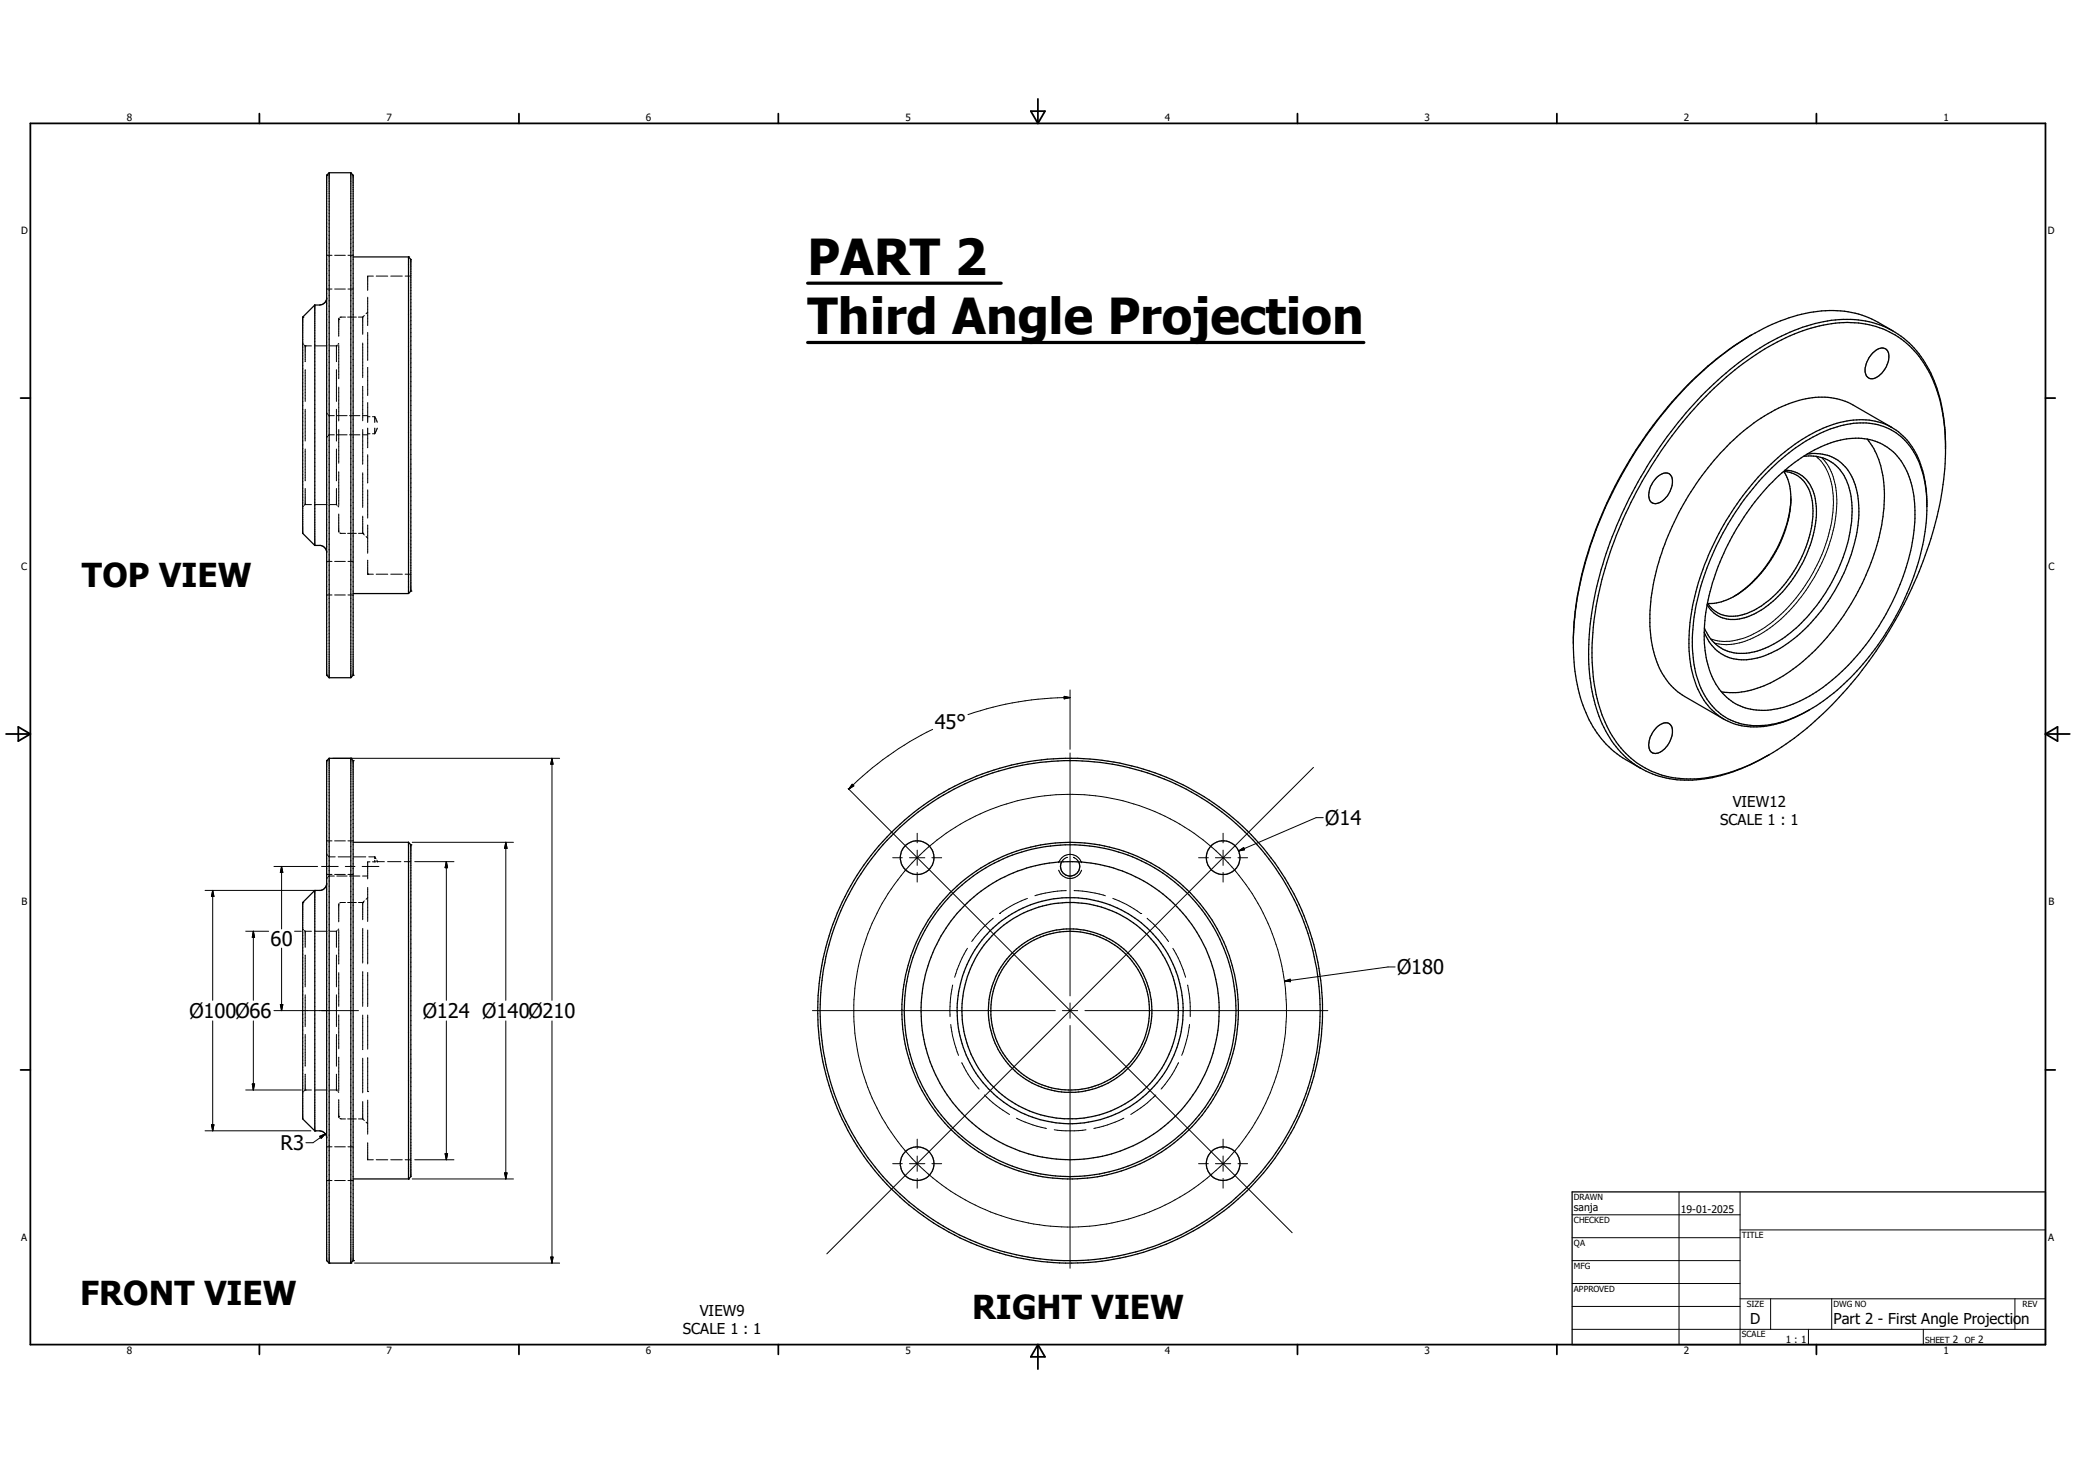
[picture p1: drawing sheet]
<svg xmlns="http://www.w3.org/2000/svg" width="297mm" height="210mm" viewBox="0 0 297 210" stroke-linecap="round" stroke-linejoin="round" font-family="sans-serif">
<g fill="none" stroke="#000" stroke-width=".14">
<path d="M46.7 36.5h.8M47.9 36.5h1.5M49.8 36.5h.7M52.6 39.5v2M52.6 39.5h.8M53.8 39.5h1.7M55.9 39.5h1.7M58 39.5h.8M43.3 49.1l.1 .2M43.5 49.4l.2 .1M43.7 49.5h.1M43.7 49.5v2.2"/>
<path d="M43.7 52.9v4.5M43.7 58.5v4.6M43.7 49.5h.9M45 49.5h1.8M46.7 59.1l.2 .1M46.7 41.4h.8M47 59.3l.1 .2h.7M47.2 49.5h.9M47.9 41.4h1.5M48.1 49.5h.1M48.1 49.5v2.2M48.1 52.9v4.5"/>
<path d="M48.1 58.5v4.6M48.2 59.5h1.5M48.2 49.4l-.1 .1M48.5 45.7h.1M48.5 49.3v4.9M48.5 55.4v4.8M48.5 49.1l-.1 .2M48.5 45.5v2.6M48.5 45.5h.1M49.4 45.4h-.8M49.7 45.4h1.3M49.8 41.4h.7"/>
<path d="M50 59.5h1.5M51.3 45.4h.6M51.9 59.5h.7M51.9 45.4v2.4M51.9 49.1v4.9M51.9 55.3v4.9M52.1 45.1l-.2 .3M52.6 42.5v4.1M52.6 47.6v4M52.6 52.6v4M52.6 57.6v2.8M52.6 59.6h.3"/>
<path d="M52.6 44.7l-.2 .2M53.3 59.6h.3M53.6 59.6v.8M53.6 59.6l.4 .8M43.4 72.4l-.1 .1M43.7 64.2v4.6M43.7 69.9v2.3M43.7 72.2l-.2 .1M43.7 72.2h.9M45 72.2h1.8M46.9 62.4l-.2 .2M47.2 72.2h.9"/>
<path d="M47.8 62.2h-.7l-.1 .1M48.1 64.2v4.6M48.1 69.9v2.3M48.1 72.2l.1 .1M48.2 62.2h1.5M48.4 72.4l.1 .1M48.5 61.4v4.9M48.5 67.5v4.8M48.5 73.5v2.6M48.5 76.1h.1M48.6 76.3h.8M49.7 76.3h1.3"/>
<path d="M50 62.2h1.5M51.3 76.3h.6M51.9 62.2h.7M51.9 76.3h.1M51.9 61.4v5M51.9 67.6v5M51.9 73.8v2.5M51.9 76.3l.2 .2M52.4 76.8l.2 .2M52.6 61.2v2.9M52.6 65.1v4M52.6 70.1v4"/>
<path d="M52.6 75.1v4.1M52.6 62.1h.3M53.3 62.1h.3M53.6 61.2v.9M54 61.2l-.4 .9M259.8 65.3a7.2 7.2 0 0 1 2.3 4.4 19.2 19.2 0 0 1-2.4 11.6 21.3 21.3 0 0 1-9.2 9.6 7.3 7.3 0 0 1-5.8 .5M260.6 65.5a8.5 8.5 0 0 1 2.2 6.5 24.3 24.3 0 0 1-10.8 18.6 9 9 0 0 1-6.7 1.4M46.7 80.3h.8M46.7 85.1h.8M47.9 80.3h1.5M47.9 85.1h1.5M49.8 80.3h.7"/>
<path d="M49.8 85.1h.7M52.6 82.1h.1M52.6 80.1v2M52.6 82.1h.8M53.8 82.1h1.7M55.9 82.1h1.7M58 82.1h.8M152.3 99.6l.8 .2-.8 .2zM153.1 98.7v8.5M153.1 99.8a45 45 0 0 0-14.6 2.4M47.6 108.5h32.5M79 108.5v34.6"/>
<path d="M79 108.5l.1 .8h-.3zM121.3 112.8l63.6 63.6M121.9 112.2l.3 .2-.8 .5zM131.2 119.2v1.4M133.4 104.3a45.8 45.8 0 0 0-12 8.6M153.1 107.7v34.8M175 119.2v1.4M187.9 109.8l-69.6 69.6M189.3 117h-1l-11.1 4.7M29.3 127.4h15.9M30.4 127.4v15.7M30.4 127.4l.2 .8h-.3z"/>
<path d="M35.2 133.2h3.2M36.2 133.2v9.9M36.2 133.2l.2 .9h-.3zM39.2 124h6.2M40.3 124v8.9M40.3 135.6v9M40.3 124l.2 .8h-.4zM42.1 133.2h1M43.3 132.9l.1 .1M43.5 133.1l.2 .1M43.7 133.2v2.3M43.7 136.6v4.6"/>
<path d="M43.7 133.2h.9M45 133.2h1.8M46 124h2.4M46.7 122.2l.2 .2M46.7 120.3h.8M46.7 125.1h.8M46.9 125.6l-.2 .1M47 122.5l.1 .1h.9M47.8 125.3h-.7l-.1 .1M47.9 120.3h1.5M47.9 125.1h1.5M48.1 133.3v2.2"/>
<path d="M48.1 136.6v4.6M48.2 125.3h1.5M48.2 133.1l-.1 .1h-.9M48.4 122.6h1.7M48.5 133.1v4.8M48.5 139.1v4.9M48.5 132.9l-.1 .1M48.5 129.3v2.6M49.4 124h1.4M49.4 129.1l-.8 .1M49.7 129.1h1.3M49.8 120.3h.7"/>
<path d="M49.8 125.1h.7M50 125.3h1.5M50.6 122.6h1.7M51.3 129.1h.6M51.8 124h2.4M51.9 125.3h.7M51.9 129.1h.1M51.9 129.1v2.5M51.9 132.8v5M51.9 139v5M52.1 128.9l-.2 .2M52.6 127v4.8"/>
<path d="M52.6 133.1v4.8M52.6 139.1v4.9M52.6 128.4l-.2 .3M52.8 122.6h.8M52.9 123.3h-.3v2.4M53.3 123.3h.5M53.6 122.8h.1M53.6 122.6v.2M53.6 123.1v.2M53.6 122.6l.2 .2M53.9 123.3h1.1M53.9 123l.1 .3"/>
<path d="M55.4 123.3h2M57.8 123.3h1M59 120.5h14.5M59.3 123.3h5.6M63.9 123.3v19.8M63.9 123.3l.1 .8h-.3zM72.4 120.5v22.6M72.4 120.5l.1 .9h-.3zM127.7 122.7h1.4M130.1 122.7h2.2M131.2 121.6v2.2M131.2 124.8v1.4"/>
<path d="M133.3 122.7h1.4M138.4 135.7a17.2 17.2 0 0 0-1.8 4.1M142.1 131.4a17 17 0 0 0-3.1 3.3M143 130.7h.1M147 128.5l-2 .9-2 1.3M151.5 124.5a1.73 1.73 0 0 0 1.6 1.2 1.73 1.73 0 0 0 1.6-1.2M151.5 123.4a1.72 1.72 0 0 1 1.6-1.2 1.72 1.72 0 0 1 1.6 1.2M152.5 127.4a16.7 16.7 0 0 0-4.4 .7M152.6 122.7h.1M152.6 122.7l-.4 .2-.3 .4M153.6 122.7h.1M153.6 122.7l.4 .2 .3 .4"/>
<path d="M153.7 127.4a16.7 16.7 0 0 1 4.4 .7M159.2 128.5l2 .9 2 1.3M163.2 130.7h.1M164.1 131.4a19.5 19.5 0 0 1 3.1 3.3M167.8 135.7a17.1 17.1 0 0 1 1.8 4.1M171.5 122.7h1.4M173.9 122.7h2.2M175 121.6v2.2M175 124.8v1.4M177.1 122.7h1.4M177.2 121.7l.7-.4 .2 .3zM199.6 138.3h-1l-14.8 2.1"/>
<path d="M30.4 146.1v15.7M35.2 155.9h7.9M36.1 155.1h.3l-.2 .8zM36.2 146.1v9.8M39.2 144.6h12.1M40.1 143.7h.4l-.2 .9zM43.4 156.2l-.1 .1M43.7 155.9h.1M43.7 142.3v4.6M43.7 148v4.5M43.7 153.7v2.2M43.7 155.9l-.2 .2"/>
<path d="M43.7 155.9h.9M45 155.9h1.8M47.2 155.9h.9M48.1 155.9h.1M48.1 142.3v4.6M48.1 148v4.5M48.1 153.7v2.2M48.1 155.9l.1 .2M48.4 156.2l.1 .1M48.5 159.7h.1M48.5 145.2v4.8M48.5 151.2v4.9"/>
<path d="M48.5 157.3v2.6M51.9 145.2v5M51.9 151.4v4.9M51.9 157.6v2.5M52.6 156.2h.1M52.6 145.2v4.9M52.6 151.3v4.9M52.6 157.4v4.9M63.9 146.1v19.8M72.4 146.1v22.6M79 146.1v34.6M116.2 144.6h34.8"/>
<path d="M136 146.6a18.5 18.5 0 0 0 1.1 4.4M136.3 140.9a17 17 0 0 0-.4 4.5M137.6 152l1.2 2.2 1.3 1.6M140.8 156.6l1.7 1.5 1.9 1.3M145.4 160a17.4 17.4 0 0 0 4.3 1.4M152 144.6h2.2M153.1 143.5v2.2M153.1 146.7v34.7M155.2 144.6h34.8M160.8 160a17.4 17.4 0 0 1-4.3 1.4M165.4 156.6l-1.7 1.5-1.9 1.3M168.6 152a15.9 15.9 0 0 1-2.5 3.8"/>
<path d="M169.9 140.9l.3 1.9 .1 2.6M170.2 146.6l-.3 1.6-.8 2.8M183.8 140.4l.8-.3v.3zM29.3 161.8h15.2M30.3 160.9h.3l-.2 .9zM45.7 162.6l.9-.4-.6 .6zM46.6 162.2l-1.8 1.3h-1M46.7 164.1h.8M46.7 168.9h.8M47.9 164.1h1.5M47.9 168.9h1.5M48.6 160l.8 .1"/>
<path d="M49.7 160.1h1.3M49.8 164.1h.7M49.8 168.9h.7M51.3 160.1h.6M51.9 160.1l.2 .2M52.4 160.5l.2 .3M52.6 163.5v2.4h.8M53.8 165.9h1.7M55.9 165.9h1.7M58 165.9h.8M59 168.7h14.5M59.3 165.9h5.6"/>
<path d="M63.7 165.1h.3l-.1 .8zM72.2 167.8h.3l-.1 .9zM78.8 179.8h.3l-.1 .9zM127.7 166.5h1.4M130.1 166.5h2.2M131.2 163v1.3M131.2 165.4v2.2M131.2 168.6v1.4M133.3 166.5h1.4M150.8 161.6l1.7 .2 2.9-.2M171.5 166.5h1.4M173.9 166.5h2.2"/>
<path d="M175 163v1.3M175 165.4v2.2M175 168.6v1.4M177.1 166.5h1.4M224.9 173.8h24.1M224.9 177.1h24.1M240.2 170.5v21.9M249 176h43.6M249 170.5v21.9M50.7 180.7h29.4M224.9 180.3h24.1M224.9 183.6h24.1"/>
<path d="M224.9 186.9h24.1M224.9 190.2h67.7M249 185.8h43.6M253.3 185.8v4.4M258.7 190.2v2.2M262.1 185.8v4.4M275.2 190.2v2.2M288.3 185.8v4.4"/>
<circle cx="153.1" cy="144.6" r="31"/>
</g>
<g fill="none" stroke="#000" stroke-width=".18">
<path d="M46.7 25.1h.1M46.7 25.1v71.5M47.1 24.7v72.3M50.2 24.7l.3 .4v71.5M50.2 24.7v72.2M50.2 24.7h-3.1l-.4 .4M50.5 36.8h7.9M58.4 36.8h.1M58.4 36.8v48.1M58.4 36.8l.4 .3v47.5M43.3 45.4h.1M43.3 45.4v30.9l1.7 1.7"/>
<path d="M45 43.6v34.4M45 43.6l-1.7 1.8M46.7 42.7a1.06 1.06 0 0 1-1 .9h-.7M249.3 48.7a49.3 49.3 0 0 0-12.2 11.5 56.9 56.9 0 0 0-11.9 28.9l-.1 1.4M250.6 47.9l-.2 .1M267.9 50.5a1.5 1.5 0 0 1 2-.5 2.1 2.1 0 0 1 0 2.4 3.6 3.6 0 0 1-1.4 1.6 1.08 1.08 0 0 1-1.2 0 1.08 1.08 0 0 1-.5-1.2l.3-1 .3-.6zM270.9 47.4l-2.2-1.3a14.5 14.5 0 0 0-11-1.1 26.3 26.3 0 0 0-7.2 3 48.4 48.4 0 0 0-14 12.8 57.7 57.7 0 0 0-11.1 26.7l-.3 3.7M45 78a1.57 1.57 0 0 1 1.3 .2l.3 .3 .1 .4M237 68.4a1.51 1.51 0 0 1 1.9-.5 2.44 2.44 0 0 1-.2 2.7 2.28 2.28 0 0 1-2.1 1.4 1.37 1.37 0 0 1-.7-1.7 4.3 4.3 0 0 1 1.1-1.9zM255.2 67.5a4.4 4.4 0 0 1 4.1 4.1 15.5 15.5 0 0 1-2.7 10.1 14 14 0 0 1-7 6.2 4.4 4.4 0 0 1-5.3-1.6M255.2 67.5a7.2 7.2 0 0 1 1 4.4M255.4 67.3a4.4 4.4 0 0 1 4.2 3.6 13.9 13.9 0 0 1-1.4 8.9l-.2 .4a19.3 19.3 0 0 1-4.7 6.1 8.6 8.6 0 0 1-6 2.3 4.2 4.2 0 0 1-3.1-2.1"/>
<path d="M256.2 72a18.6 18.6 0 0 1-8.2 13.4 6.9 6.9 0 0 1-3.7 .9M256.2 71.6a17.8 17.8 0 0 1-7.9 13.6M258 65.3a5.7 5.7 0 0 1 6.5 4.5 16.7 16.7 0 0 1-1 10.5 24.3 24.3 0 0 1-8.9 11.3 9 9 0 0 1-7.1 1.6 5.7 5.7 0 0 1-3.7-3.4M258.6 64.9a6 6 0 0 1 6.9 4.8 17.7 17.7 0 0 1-1.3 11.2 24.8 24.8 0 0 1-9.9 12.1 9 9 0 0 1-6.9 1.1 6.1 6.1 0 0 1-3.6-3.6M267.1 62.8a7.9 7.9 0 0 1 6.2 5.8 21.2 21.2 0 0 1-.6 12.6 34.6 34.6 0 0 1-12.4 17.5 14 14 0 0 1-9 2.9 7.8 7.8 0 0 1-6.7-5.7 16 16 0 0 1-.8-5.4M267.1 62.8a12.6 12.6 0 0 0-8.4 2.1 31.3 31.3 0 0 0-10.9 11.9 31 31 0 0 0-4 13.7M267.1 62.8a12.7 12.7 0 0 1 2.5 8.9 32.8 32.8 0 0 1-6.6 17.4 26 26 0 0 1-10.6 9 11 11 0 0 1-6.1 .9M270.7 61.2l-5.6-3.3a10.6 10.6 0 0 0-9.2-.1 28.5 28.5 0 0 0-11.5 9.1 41.2 41.2 0 0 0-6 10.3 33 33 0 0 0-2.2 8.9 20.1 20.1 0 0 0 .5 7.7 10 10 0 0 0 4.3 5.8l5.6 3.3M275.6 70.8a12.2 12.2 0 0 0-3.4-8.1 8.8 8.8 0 0 0-8.4-1.9 22.7 22.7 0 0 0-10.7 6.6 39 39 0 0 0-10.8 21.5 17.6 17.6 0 0 0 1.4 10.3 8.6 8.6 0 0 0 9.8 4.4 16.3 16.3 0 0 0 5.4-2.1M275.7 71.9a15.3 15.3 0 0 0-1.7-7.2 8.7 8.7 0 0 0-9.8-4.5 21.8 21.8 0 0 0-10.8 6.2 39.2 39.2 0 0 0-11.6 22.7 17.9 17.9 0 0 0 1.3 9.9 8.6 8.6 0 0 0 9.7 4.9 17.1 17.1 0 0 0 6.1-2.4M275.7 71.6a33.5 33.5 0 0 1-4.8 17.1 34.5 34.5 0 0 1-12 12.8M278.3 63.5a20.9 20.9 0 0 0-3.4-12.1 12.7 12.7 0 0 0-12.3-5.2 28.1 28.1 0 0 0-13.8 6.3 57.7 57.7 0 0 0-16.6 21.7 48.5 48.5 0 0 0-4.4 19.9 21.1 21.1 0 0 0 3.8 12.5 13 13 0 0 0 13.1 4.6 25.1 25.1 0 0 0 8.4-3.2"/>
<path d="M46.7 96.6h.1M46.7 96.6l.4 .4M50.5 96.6h.1M50.5 96.6l-.3 .4h-3.1M58.8 84.6h.1M58.8 84.6l-.4 .3h-7.9M225.1 91.1a23.9 23.9 0 0 0 2.5 12.4 13 13 0 0 0 5 5.2l2.2 1.2M46.7 108.8h.1M46.7 108.8v71.5l.4 .4M47.1 108.5v72.2M47.1 108.5l-.4 .3M47.1 108.5h3.1"/>
<path d="M50.2 108.5h.1M50.2 108.5v72.2M50.2 108.5l.3 .3M50.5 108.8h.1M50.5 108.8v71.5M237.1 104a1.31 1.31 0 0 1 1.9-.3 2.81 2.81 0 0 1-.7 3.2 1.54 1.54 0 0 1-2.1 .7 2.48 2.48 0 0 1 .2-2.8zM249.8 109.7a18.8 18.8 0 0 1-11.4 1.6l-2-.6-1.8-.9M250.6 109.3l-.6 .3M253.1 108a42.9 42.9 0 0 0 9.5-7.7 60.6 60.6 0 0 0 12.6-20.1 42.4 42.4 0 0 0 2.8-21 16.6 16.6 0 0 0-6-11.1 13.7 13.7 0 0 0-11.1-2.1 31.9 31.9 0 0 0-14.6 7.9 60.1 60.1 0 0 0-15.6 22.9 45 45 0 0 0-3.3 19.6 19 19 0 0 0 4.5 11.2l1.1 1.1 1.2 .9M253.1 108l-2.1 1.1M43.3 129.1h.1M43.3 129.1v31"/>
<path d="M45 127.4v34.4M45 127.4l-1.7 1.7M46.7 126.5a1.06 1.06 0 0 1-.9 .9h-.8M50.5 120.5h7.9M58.4 120.5v48.2M58.4 120.5l.4 .4M58.8 120.9h.1M58.8 120.9v47.4l-.4 .4M151.9 123.3a1.38 1.38 0 0 0 1.2 2 1.38 1.38 0 0 0 1.2-2M43.3 160.1l1.7 1.7M45 161.8h.1M45 161.8h.7a1.06 1.06 0 0 1 1 .9"/>
<path d="M50.5 168.7h7.9M58.4 168.7h.1M224.9 170.5h67.7v21.9h-67.7zM47.1 180.7h.1M47.1 180.7h3.1M50.2 180.7h.1M50.5 180.3h.1M50.5 180.3l-.3 .4"/>
<circle cx="131.2" cy="122.7" r="2.41"/>
<circle cx="175" cy="122.7" r="2.41"/>
<circle cx="153.1" cy="144.6" r="36.1"/>
<circle cx="153.1" cy="144.6" r="24.1"/>
<circle cx="153.1" cy="144.6" r="21.3"/>
<circle cx="153.1" cy="144.6" r="23.7"/>
<circle cx="153.1" cy="144.6" r="11.4"/>
<circle cx="153.1" cy="144.6" r="16.2"/>
<circle cx="153.1" cy="144.6" r="11.7"/>
<circle cx="153.1" cy="144.6" r="15.5"/>
<circle cx="153.1" cy="144.6" r="35.8"/>
<circle cx="131.2" cy="166.5" r="2.42"/>
<circle cx="175" cy="166.5" r="2.41"/>
</g>
<g fill="none" stroke="#000" stroke-width=".25">
<path d="M4.3 17.7h288.3v174.7h-288.3zM37.1 16.3v1.4M74.2 16.3v1.4M111.4 16.3v1.4M147.5 15.9h2l-1 1.8zM148.5 14.1v3.6M185.6 16.3v1.4M222.7 16.3v1.4M259.9 16.3v1.4M2.9 56.9h1.4M292.6 56.9h1.4M.9 105h3.4"/>
<path d="M2.6 104l1.7 1-1.7 1zM292.6 105h3.5M292.6 105l1.8-1v2zM2.9 153.1h1.4M292.6 153.1h1.4M37.1 192.4v1.4M74.2 192.4v1.4M111.4 192.4v1.4M148.5 192.4v3.5M148.5 192.4l1 1.7h-2zM185.6 192.4v1.4M222.7 192.4v1.4"/>
<path d="M259.9 192.4v1.4"/>
</g>
<path d="M115.5 40.5h27.7M115.5 49h79.6" fill="none" stroke="#000" stroke-width=".46"/>
<g fill="#000" stroke="#000" stroke-width=".14">
<path d="M152.3 99.6l.8 .2-.8 .2zM79 108.5l.1 .8h-.3zM121.9 112.2l.3 .2-.8 .5zM30.4 127.4l.2 .8h-.3zM36.2 133.2l.2 .9h-.3zM40.3 124l.2 .8h-.4zM63.9 123.3l.1 .8h-.3zM72.4 120.5l.1 .9h-.3zM177.2 121.7l.7-.4 .2 .3zM36.1 155.1h.3l-.2 .8zM40.1 143.7h.4l-.2 .9zM183.8 140.4l.8-.3v.3z"/>
<path d="M30.3 160.9h.3l-.2 .9zM45.7 162.6l.9-.4-.6 .6zM63.7 165.1h.3l-.1 .8zM72.2 167.8h.3l-.1 .9zM78.8 179.8h.3l-.1 .9z"/>
</g>
<g font-size="7.1">
<text x="115.5" y="39.3">PART 2</text>
<text x="115.5" y="47.8">Third Angle Projection</text>
</g>
<g font-size="4.7">
<text x="11.7" y="83.9">TOP VIEW</text>
<text x="11.5" y="186.6">FRONT VIEW</text>
<text x="139.1" y="188.7">RIGHT VIEW</text>
</g>
<g font-size="2.9">
<text x="133.7" y="104.3">45°</text>
<text x="189.6" y="118">Ø14</text>
<text x="38.7" y="135.3">60</text>
<text x="199.9" y="139.4">Ø180</text>
<text x="27.1" y="145.6">Ø100Ø66</text>
<text x="60.5" y="145.6">Ø124 Ø140Ø210</text>
<text x="40.1" y="164.5">R3</text>
</g>
<g font-size="2.1">
<text x="246.1" y="118">SCALE 1 : 1</text>
<text x="247.9" y="115.4">VIEW12</text>
<text x="97.7" y="190.8">SCALE 1 : 1</text>
<text x="100.1" y="188.2">VIEW9</text>
<text x="250.4" y="189.4">D</text>
<text x="262.3" y="189.5">Part 2 - First Angle Projection</text>
</g>
<g font-size="1.5">
<text x="225.2" y="173.2">sanja</text>
<text x="240.5" y="173.5">19-01-2025</text>
</g>
<g font-size="1.4">
<text x="18.2" y="17.3">8</text>
<text x="55.3" y="17.3">7</text>
<text x="92.4" y="17.3">6</text>
<text x="129.5" y="17.3">5</text>
<text x="166.7" y="17.3">4</text>
<text x="203.8" y="17.3">3</text>
<text x="240.9" y="17.3">2</text>
<text x="278" y="17.3">1</text>
<text x="3" y="33.5">D</text>
<text x="293" y="33.5">D</text>
<text x="3" y="81.5">C</text>
<text x="293.1" y="81.5">C</text>
<text x="3.1" y="129.5">B</text>
<text x="293.1" y="129.5">B</text>
<text x="3" y="177.6">A</text>
<text x="293" y="177.6">A</text>
<text x="18.2" y="193.8">8</text>
<text x="55.3" y="193.8">7</text>
<text x="92.4" y="193.8">6</text>
<text x="129.5" y="193.8">5</text>
<text x="166.7" y="193.8">4</text>
<text x="203.8" y="193.8">3</text>
<text x="240.9" y="193.8">2</text>
<text x="255.5" y="192.1">1 : 1</text>
<text x="278" y="193.8">1</text>
<text x="279.4" y="192.1">2</text>
<text x="283" y="192.1">2</text>
</g>
<g font-size="1.2">
<text x="225.2" y="171.7">DRAWN</text>
<text x="225.2" y="174.9">CHECKED</text>
<text x="225.2" y="178.2">QA</text>
<text x="249.2" y="177.1">TITLE</text>
<text x="225.2" y="181.5">MFG</text>
<text x="225.2" y="184.8">APPROVED</text>
<text x="249.2" y="191.3">SCALE</text>
<text x="249.9" y="186.9">SIZE</text>
<text x="262.3" y="186.9">DWG NO</text>
<text x="289.3" y="186.9">REV</text>
<text x="275.4" y="192.1">SHEET</text>
<text x="281.1" y="192.1">OF</text>
</g>
</svg>
